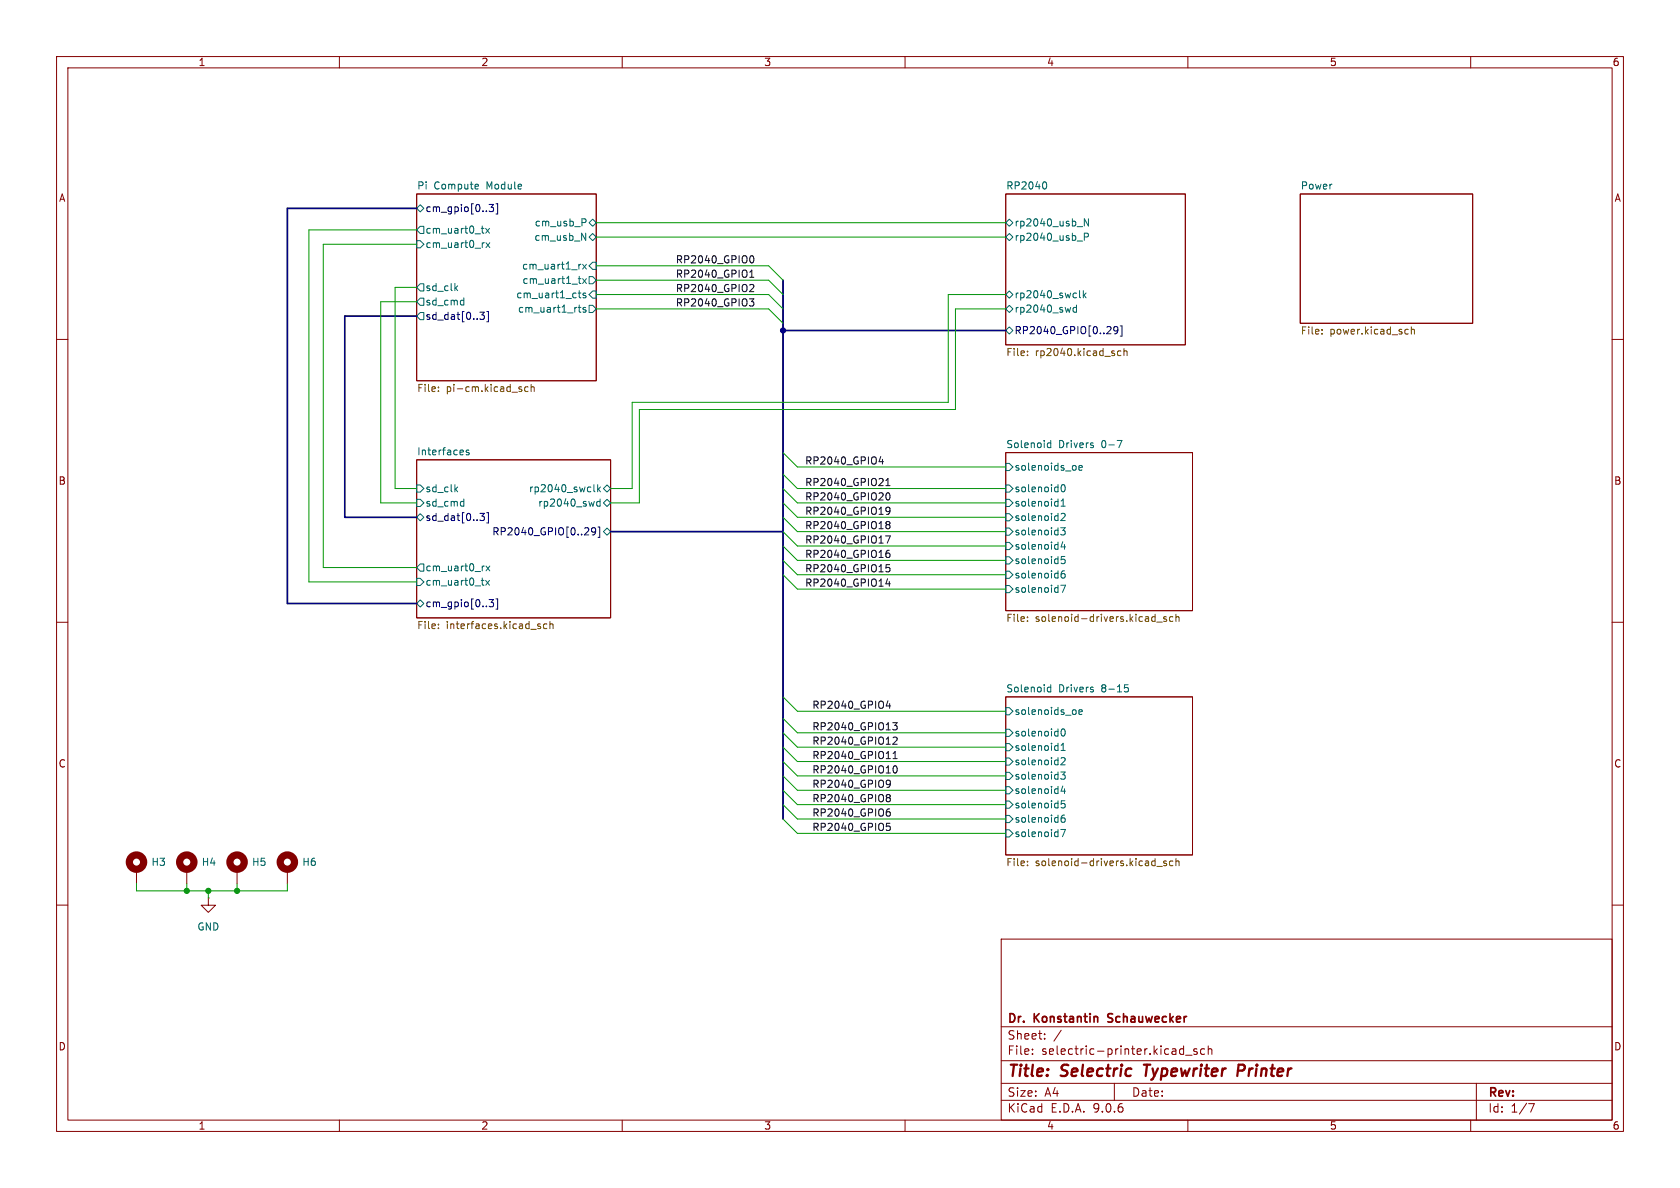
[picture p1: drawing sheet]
<svg xmlns="http://www.w3.org/2000/svg" width="297mm" height="210mm" viewBox="0 0 297 210" stroke-linecap="round" stroke-linejoin="round" font-family="sans-serif">
<g fill="none" stroke="#840000" stroke-width=".18">
<path d="M10 10h277v190h-277zM12 12h273v186h-273zM60 10v2M110 10v2M160 10v2M210 10v2M260 10v2M73.7 34.3h31.7v33h-31.7zM177.8 34.3h31.7v26.7h-31.7zM229.9 34.3h30.4v22.9h-30.4zM10 60h2M285 60h2"/>
<path d="M73.7 81.3h34.2v27.9h-34.2zM177.8 80h33v28h-33zM10 110h2M285 110h2M177.8 123.2h33v27.9h-33zM24.1 153.7v2.5M33 153.7v2.5M36.8 158.8v1.2h1.3l-1.3 1.3-1.2-1.3h1.2M36.8 158.8h.1M41.9 153.7v2.5M50.8 153.7v2.5M10 160h2"/>
<path d="M177 166h108v32h-108zM285 160h2M60 198v2M110 198v2M160 198v2M177 194.5h108M177 191.5h108M177 187.5h108M177 181.5h108M182.5 186.3v.1M182.5 185.5v.1M184.7 183.6v.1"/>
<path d="M184.7 182.8v.1M187.6 182.1l-1.3 2M197 191.5v3M208.8 185.4l.4 .1M209.2 184.9v1.5M209.2 186.3l-.4 .1M209.6 186.5h1.1M210 198v2M211.6 185.5l-.4-.1-.2 .2 .1 .2 .5 .2v.3h-.6M213 185.5l-.5-.1-.3 .3v.4l.2 .2h.6M213.6 185.5l.2-.1 .4 .1v.9M213.6 184.9v1.5"/>
<path d="M260 198v2M261 191.5v6.5M270.2 195.1h1l-.6 1.5"/>
</g>
<path d="M202.2 188.2h1.2M202.8 188.2l-.3 2M219.7 188.2h-.7l-.3 2M219.8 189.2l-1 .1" fill="none" stroke="#840000" stroke-width=".4"/>
<path d="M195.9 179.3v.5M195.8 180.6l.3 .1" fill="none" stroke="#840000" stroke-width=".3"/>
<g fill="none" stroke="#006464" stroke-width=".18">
<path d="M73.7 36.8l.6-.6 .6 .6-.6 .7zM84.4 32.6l.2 .3-.6 .1M84.5 33.4h-.1M102.9 38.7h.5l.2 .2-.1 .4h-.6M104.1 39.4l.7-.7 .6 .7-.6 .6zM177.8 39.4l.6-.7 .7 .7-.7 .6zM184.7 32.1a.79 .79 0 0 1 0 1.3M192.4 38.7v1.2l-.7-1.2v1.2M73.7 42.5h.6l.6 .7-.6 .6h-.6zM74.3 52.7h.6v1.3h-.6l-.6-.7zM74.3 55.2h.6v1.3h-.6l-.6-.6zM74.3 50.2h.6v1.2h-.6l-.6-.6z"/>
<path d="M74.3 40h.6v1.3h-.6l-.6-.7zM80.5 50.9l.4 .5M80.9 50.5l-.5 .5M81.6 53.1h.4M82 52.6v1.3M82 53.9h-.4M85.1 40.4h.5M85.4 41.2h.2M85.5 42.9h.1M85.9 40.4l.6 .8M85.9 42.9l.7 .9M86.5 40.4l-.6 .8"/>
<path d="M86.6 42.9l-.7 .9M102.2 49.3h.5M102.2 51.8h.5M102.2 54.3h.5M102.4 51.4v1.1l.3 .1M102.4 53.9v1.1l.3 .2M102.6 46.7h.1M102.6 50.1h.1M102.8 41.2l.7 1.3v-1.3M103 49.3l.7 .8M103 46.7l.7 .9M103.5 51.9l-.3-.1-.1 .2v.2l.4 .1v.3h-.4"/>
<path d="M103.5 54.4l-.3-.1-.1 .2v.2l.4 .1v.3h-.4M103.7 49.3l-.7 .8M103.7 46.7l-.7 .9M104.1 41.9l.7-.6 .6 .6-.6 .6zM104.1 48.9h.7l.6 .6-.6 .7h-.7zM104.1 54h.7l.6 .6-.6 .6h-.7zM104.8 51.4h.6v1.3h-.6l-.7-.6zM104.8 46.4h.6v1.2h-.6l-.7-.6zM177.8 58.4l.6-.6 .7 .6-.7 .7zM177.8 41.9l.6-.6 .7 .6-.7 .6zM177.8 52.1l.6-.7 .7 .7-.7 .6zM177.8 54.6l.6-.6 .7 .6-.7 .6z"/>
<path d="M190.3 54.4l-.4-.1-.2 .3 .1 .5h.5M190.3 53.9v1.3M190.4 40.1h1M190.4 42.6h1M190.9 51.4v1.1l.1 .1M191.5 51.4v1.2M191.6 52.2l.4 .4M191.7 41.9l.6-.1 .1-.2v-.3l-.7-.1v1.3M192 51.8l-.5 .5M82.9 79.6h-.3l-.2 .1 .1 .2 .4 .1v.3h-.5M185.2 78.9l.2 .2h.4M185.8 77.9v1.2"/>
<path d="M185.8 78.3h-.4l-.2 .2M193.3 78.8v.3M197.5 77.9h.8l-.5 1.2M73.7 85.7h.6l.6 .7-.6 .6h-.6zM73.7 88.3h.6l.6 .6-.6 .6h-.6zM74.3 90.8l.6 .6-.6 .7-.6-.7zM74.3 99.7h.6v1.3h-.6l-.6-.7zM80.5 86.5l.4 .4M80.9 86.1l-.5 .5M81.6 88.6l.4 .1M82 88.2v1.3M82 89.4l-.4 .1"/>
<path d="M105 85.7v1.1l.2 .1M105.7 85.7v1.2M105.8 86.5l.3 .4M106.1 88.7l-.4-.1-.2 .3 .1 .5h.5M106.1 88.2v1.3M106.1 86.1l-.4 .5M106.7 86.4l.6-.7 .6 .7-.6 .6zM106.7 94l.6-.7 .6 .7-.6 .6zM107.3 88.3l.6 .6-.6 .6-.6-.6zM177.8 81.9h.6l.7 .7-.7 .6h-.6zM177.8 90.8h.6l.7 .6-.7 .7h-.6zM177.8 85.7h.6l.7 .7-.7 .6h-.6z"/>
<path d="M177.8 93.3h.6l.7 .7-.7 .6h-.6zM177.8 95.9h.6l.7 .6-.7 .7h-.6zM177.8 98.4h.6l.7 .7-.7 .6h-.6zM177.8 88.3h.6l.7 .6-.7 .6h-.6zM187.5 93.3h.8l-.4 .5 .4 .1v.5l-.2 .2-.6-.2M187.6 89.5h.7M187.6 90.9l.5-.2 .2 .4-.8 .9h.8M187.6 88.6l.3-.4v1.3M187.7 85.8l.2-.1a.68 .68 0 0 1 .4 .6 .68 .68 0 0 1-.4 .6l-.2-.1-.1-.3zM187.9 95.8l-.3 .9h.8M188.2 96.3v.8M188.3 98.4h-.7v.6l.2-.1h.4l.1 .2v.4l-.2 .1-.5-.1"/>
<path d="M190.2 82.4v.6M190.7 82.7l.6-.1v-.3h-.4l-.2 .2 .1 .6h.5M73.7 102.2h.6l.6 .7-.6 .6h-.6zM73.7 106.7l.6-.7 .6 .7-.6 .6zM85.1 102.6h.5M85.4 103.4h.2M85.5 100.1h.1M85.9 102.6l.6 .8M85.9 100.1l.7 .8M86.5 102.6l-.6 .8M86.6 100.1l-.7 .8M177.8 103.5h.6l.7 .6-.7 .7h-.6z"/>
<path d="M177.8 101h.6l.7 .6-.7 .6h-.6zM187.5 103.4h.9l-.6 1.3M188.2 100.9l-.4 .1a.86 .86 0 0 0 0 1.2l.5-.1v-.5l-.2-.2h-.3l-.2 .2M177.8 125.1h.6l.7 .6-.7 .7h-.6zM177.8 134h.6l.7 .6-.7 .7h-.6zM177.8 128.9h.6l.7 .6-.7 .7h-.6zM177.8 136.5h.6l.7 .7-.7 .6h-.6zM177.8 139.1h.6l.7 .6-.7 .6h-.6zM177.8 131.4h.6l.7 .7-.7 .6h-.6zM185.2 122.1l.2 .2h.4M185.8 121v1.3M185.8 121.5h-.4l-.2 .2"/>
<path d="M187.5 136.5h.8l-.4 .5 .4 .1v.5l-.2 .1-.6-.1M187.6 134.1l.5-.2 .2 .4-.8 .9h.8M187.6 131.8l.3-.4v1.3M187.6 132.7h.7M187.7 129l.2-.2a.68 .68 0 0 1 .4 .7 .68 .68 0 0 1-.4 .6l-.2-.1-.1-.4zM187.9 138.9l-.3 1h.8M188.2 139.4v.9M190.2 125.6v.6M190.7 125.9l.6-.1v-.3h-.4l-.2 .1 .1 .6h.5M193.3 122v.3M198.8 121.6l.4-.1 .3 .3-.1 .5h-.6M198.8 121h.6"/>
<path d="M177.8 146.7h.6l.7 .6-.7 .7h-.6zM177.8 141.6h.6l.7 .6-.7 .7h-.6zM177.8 144.1h.6l.7 .7-.7 .6h-.6zM187.5 146.6h.9l-.6 1.3M188.2 144.1l-.4 .1a.86 .86 0 0 0 0 1.2l.5-.2v-.4l-.2-.2h-.3l-.2 .2M188.3 141.5h-.7v.7l.2-.2 .4 .1 .1 .2v.4l-.2 .1-.5-.1"/>
</g>
<path d="M86.5 36.1h.8l-.5 .5 .4 .1v.6l-.2 .1-.5-.1M87.7 36h.3v1.8h-.3M84.8 55.2h.8l-.4 .5 .4 .1v.5l-.2 .2-.6-.2M86 55.1h.3v1.8h-.3M197.6 58.3l-.2 .2h-.3l-.2-.2 .1-.5 .4-.1 .2 .2a.84 .84 0 0 1-.3 1.1h-.3M198 57.6h.4v1.8h-.4M84.8 90.7h.8l-.4 .5 .4 .2v.5l-.2 .1-.6-.1M86 90.6h.3v1.8h-.3M105.3 93.8l-.2 .3-.4-.1-.1-.2 .1-.4 .4-.1 .1 .1a.84 .84 0 0 1-.3 1.2h-.2M105.7 93.2h.3v1.8h-.3M86.5 106h.8l-.5 .5 .4 .1v.5l-.2 .2-.5-.2M87.7 105.9h.3v1.8h-.3" fill="none" stroke="#000084" stroke-width=".18"/>
<g fill="none" stroke="#725600" stroke-width=".18">
<path d="M233.7 58.9v.2M233.7 58.3v.1M248.6 58.2l.4 .1M249 59l-.4 .1M249.5 58.3l.2-.1 .3 .1v.8M249.5 57.8v1.3M77.5 69.1v.1M77.5 68.4v.2M91.9 68.8l.3 .1 .1 .1-.2 .2h-.3M91.9 68.4h.3M93.4 68.4h-.4l-.3 .2 .2 .6h.5M93.9 68.5l.2-.1h.3v.8"/>
<path d="M93.9 67.9v1.3M181.6 62.7v.2M181.6 62.1v.1M198.2 62.1l-.4-.1-.2 .3 .1 .5h.5M198.7 62.1l.2-.1 .3 .1v.8M198.7 61.6v1.3M77.5 110.3v.2M77.5 111v.1M95.2 110.7l.3 .1 .1 .1-.2 .2h-.2M95.2 110.3h.3M96.7 110.3h-.4l-.2 .2 .1 .6h.5M97.2 110.4l.2-.1h.3l.1 .8"/>
<path d="M97.2 109.9v1.2M181.6 109.1v.1M181.6 109.7v.2M204.5 110h1M206.2 109.1l-.3-.1-.2 .2 .1 .2 .4 .1v.3h-.5M207.4 109.1l-.4-.1-.3 .3 .2 .5h.5M207.9 109.1l.2-.1 .3 .1v.8M207.9 108.6v1.3M181.6 152.3v.1M181.6 152.9v.1M204.5 153.2h1M206.2 152.3l-.3-.1-.2 .2 .1 .2 .4 .1v.3h-.5"/>
<path d="M207.4 152.3l-.4-.1-.3 .2 .2 .6h.5M207.9 151.8v1.2M207.9 152.3l.2-.1 .3 .1v.7"/>
</g>
<g fill="none" stroke="#840000" stroke-width="1.3">
<circle cx="24.1" cy="152.4" r="1.27"/>
<circle cx="33" cy="152.4" r="1.27"/>
<circle cx="41.9" cy="152.4" r="1.27"/>
<circle cx="50.8" cy="152.4" r="1.27"/>
</g>
<g fill="none" stroke="#0f0f0f" stroke-width=".18">
<path d="M132.5 52.8h.8l-.5 .5 .4 .1 .1 .5-.3 .2h-.3M132.5 49h.8M132.5 48.1l.4-.4v1.3M132.6 50.3h.4l.3 .4-.8 .9h.8M132.7 45.3l.1-.1a.68 .68 0 0 1 .5 .6 .68 .68 0 0 1-.5 .7l-.1-.1M155.7 80.7l-.3 .9h.8M156 81.2v.8M156.6 94.7h.8l-.5 1.3M156.6 85.8h.7M156.6 84.9l.4-.3v1.2M156.7 87.2l.2-.1a.68 .68 0 0 1 .5 .7 .68 .68 0 0 1-.5 .6l-.2-.1-.1-.4zM156.9 92.7l-.3-.2 .3-.3h.2l.2 .2-.2 .3"/>
<path d="M156.9 92.7l-.3 .3 .1 .3 .2 .2 .3-.1 .1-.2v-.2l-.2-.3M156.9 92.7h.2M157.2 97.3h-.3a.86 .86 0 0 0 0 1.2l.4-.1v-.4l-.2-.2h-.2l-.3 .2M157.3 99.8h-.6l-.1 .6 .2-.1 .4 .1 .1 .1v.5l-.2 .1-.5-.1M157.3 90.2l-.2 .2h-.4l-.1-.2 .1-.5h.4l.2 .1a.84 .84 0 0 1-.3 1.1h-.3M156.9 102.3l-.3 .9h.8M157.2 102.8v.8M156.8 138l.4-.1 .1 .1a.84 .84 0 0 1-.3 1.2h-.2M157 123.9l-.3 .9h.8M157.3 124.4v.8M157.4 138.5l-.2 .2-.4-.1M157.8 127.8h.8l-.4 .4 .3 .2v.5l-.1 .1-.6-.1"/>
<path d="M157.9 130.4l.5-.1 .2 .4-.8 .9h.8M157.9 134.1h.7M157.9 133.2l.3-.4v1.3M158 135.5l.2-.1a.68 .68 0 0 1 .4 .6 .68 .68 0 0 1-.4 .6l-.2-.1-.1-.3zM156.7 146.1l.5-.1 .2 .3-.1 .4h-.6M156.7 145.5h.6M156.8 140.9l.1 .1M156.8 140.5h.4l.1 .1 .1 .2-.2 .2M156.8 143.5h.4l.2 .2-.1 .5h-.5M156.9 141h.3M156.9 141l-.1 .1M157.2 141l.2 .2-.1 .4-.1 .1h-.4"/>
<path d="M157.3 143l-.4 .1-.2 .2"/>
</g>
<path d="M73.7 36.8h-22.9v69.9h22.9M73.7 55.9h-12.7v35.5h12.7M138.4 49.5v95.3M138.4 58.4h39.4M107.9 94h30.5" fill="none" stroke="#000084" stroke-width=".3"/>
<g fill="none" stroke="#009600" stroke-width=".18">
<path d="M105.4 39.4h72.4M73.7 53.3h-6.4v35.6h6.4M73.7 40.6h-19.1v62.3h19.1M73.7 43.2h-16.6v57.1h16.6M73.7 50.8h-3.9v35.6h3.9M105.4 54.6h30.5l2.5 2.6M105.4 52.1h30.5l2.5 2.5M105.4 47h30.5l2.5 2.5M105.4 49.5h30.5l2.5 2.6M105.4 41.9h72.4M177.8 52.1h-10.2v19h-55.8v15.3h-3.9M177.8 54.6h-8.9v17.8h-55.9v16.5h-5.1"/>
<path d="M138.4 91.4l2.6 2.6h36.8M138.4 83.8l2.6 2.6h36.8M138.4 94l2.6 2.5h36.8M138.4 86.4l2.6 2.5h36.8M138.4 88.9l2.6 2.5h36.8M138.4 80l2.6 2.6h36.8M138.4 96.5l2.6 2.6h36.8M138.4 99.1l2.6 2.5h36.8M138.4 101.6l2.6 2.5h36.8M138.4 123.2l2.6 2.5h36.8M138.4 132.1l2.6 2.5h36.8M138.4 129.5l2.6 2.6h36.8"/>
<path d="M138.4 127l2.6 2.5h36.8M138.4 134.6l2.6 2.6h36.8M138.4 139.7l2.6 2.5h36.8M138.4 137.2l2.6 2.5h36.8M24.1 156.2v1.3h26.7v-1.3M33 156.2v1.3M36.8 157.5v1.3M41.9 156.2v1.3M138.4 144.8l2.6 2.5h36.8M138.4 142.2l2.6 2.6h36.8"/>
</g>
<g fill="#009600" stroke="#009600" stroke-width=".18">
<circle cx="41.9" cy="157.5" r=".46"/>
<circle cx="36.8" cy="157.5" r=".46"/>
<circle cx="33" cy="157.5" r=".46"/>
</g>
<circle cx="138.4" cy="58.4" r=".46" fill="#000084" stroke="#000084" stroke-width=".18"/>
<g font-size="2.8" fill="#840000">
<text x="178" y="190.9">Title:</text>
<text x="187.7" y="190.9">Selectric</text>
<text x="203.1" y="190.9">Typewriter</text>
<text x="220.4" y="190.9">Printer</text>
</g>
<g font-size="2.1" fill="#840000">
<text x="178" y="184">Sheet:</text>
<text x="178" y="181.2">Dr.</text>
<text x="182.9" y="181.2">Konstantin</text>
<text x="196.6" y="181.2">Schauwecker</text>
<text x="178" y="186.7">File:</text>
<text x="184.1" y="186.7">selectric-printer.kicad_sch</text>
<text x="178" y="196.9">KiCad</text>
<text x="178" y="194.1">Size:</text>
<text x="184.7" y="194.1">A4</text>
<text x="185.7" y="196.9">E.D.A.</text>
<text x="193.3" y="196.9">9.0.6</text>
<text x="200" y="194.1">Date:</text>
<text x="263" y="194.3">Rev:</text>
<text x="263" y="196.9">Id:</text>
<text x="267.1" y="196.9">1/7</text>
</g>
<g font-size="1.8" fill="#840000">
<text x="35" y="11.9">1</text>
<text x="85" y="11.9">2</text>
<text x="135" y="11.9">3</text>
<text x="185" y="11.9">4</text>
<text x="235" y="11.9">5</text>
<text x="285" y="11.9">6</text>
<text x="10.3" y="35.9">A</text>
<text x="285.3" y="35.9">A</text>
<text x="10.3" y="85.9">B</text>
<text x="285.3" y="85.9">B</text>
<text x="10.3" y="135.9">C</text>
<text x="285.3" y="135.9">C</text>
<text x="10.3" y="185.9">D</text>
<text x="285.3" y="185.9">D</text>
<text x="35" y="199.9">1</text>
<text x="85" y="199.9">2</text>
<text x="135" y="199.9">3</text>
<text x="185" y="199.9">4</text>
<text x="235" y="199.9">5</text>
<text x="285" y="199.9">6</text>
</g>
<g font-size="1.8" fill="#006464">
<text x="73.7" y="33.6">Pi</text>
<text x="76.7" y="33.6">Compute</text>
<text x="86.1" y="33.6">Module</text>
<text x="177.8" y="33.6">RP2040</text>
<text x="229.9" y="33.6">Power</text>
<text x="75.1" y="41.5">cm_uart0_tx</text>
<text x="94.4" y="40.2">cm_usb_P</text>
<text x="179.3" y="40.2">rp2040_usb_N</text>
<text x="75.1" y="44">cm_uart0_rx</text>
<text x="92.2" y="47.9">cm_uart1_rx</text>
<text x="94.4" y="42.8">cm_usb_N</text>
<text x="179.3" y="42.8">rp2040_usb_P</text>
<text x="75.1" y="51.7">sd_clk</text>
<text x="91.2" y="52.9">cm_uart1_cts</text>
<text x="92.3" y="50.4">cm_uart1_tx</text>
<text x="179.3" y="52.9">rp2040_swclk</text>
<text x="75.1" y="54.2">sd_cmd</text>
<text x="91.5" y="55.5">cm_uart1_rts</text>
<text x="179.3" y="55.5">rp2040_swd</text>
<text x="73.7" y="80.6">Interfaces</text>
<text x="177.8" y="79.3">Solenoid</text>
<text x="179.3" y="83.4">solenoids_oe</text>
<text x="187.1" y="79.3">Drivers</text>
<text x="194.8" y="79.3">0-7</text>
<text x="75.1" y="87.2">sd_clk</text>
<text x="75.1" y="89.8">sd_cmd</text>
<text x="93.4" y="87.2">rp2040_swclk</text>
<text x="95" y="89.8">rp2040_swd</text>
<text x="179.3" y="87.2">solenoid0</text>
<text x="179.3" y="89.8">solenoid1</text>
<text x="179.3" y="92.3">solenoid2</text>
<text x="179.3" y="94.8">solenoid3</text>
<text x="75.1" y="101.2">cm_uart0_rx</text>
<text x="179.3" y="97.4">solenoid4</text>
<text x="179.3" y="99.9">solenoid5</text>
<text x="75.1" y="103.7">cm_uart0_tx</text>
<text x="179.3" y="105">solenoid7</text>
<text x="179.3" y="102.5">solenoid6</text>
<text x="177.8" y="122.5">Solenoid</text>
<text x="187.1" y="122.5">Drivers</text>
<text x="194.8" y="122.5">8-15</text>
<text x="179.3" y="126.6">solenoids_oe</text>
<text x="179.3" y="130.4">solenoid0</text>
<text x="179.3" y="135.5">solenoid2</text>
<text x="179.3" y="132.9">solenoid1</text>
<text x="179.3" y="138">solenoid3</text>
<text x="179.3" y="140.6">solenoid4</text>
<text x="179.3" y="143.1">solenoid5</text>
<text x="179.3" y="148.2">solenoid7</text>
<text x="179.3" y="145.6">solenoid6</text>
<text x="26.7" y="153.3">H3</text>
<text x="35.6" y="153.3">H4</text>
<text x="44.5" y="153.3">H5</text>
<text x="53.3" y="153.3">H6</text>
<text x="34.8" y="164.7">GND</text>
</g>
<g font-size="1.8" fill="#000084">
<text x="75.1" y="37.7">cm_gpio[0..3]</text>
<text x="75.1" y="56.7">sd_dat[0..3]</text>
<text x="179.3" y="59.3">RP2040_GPIO[0..29]</text>
<text x="75.1" y="92.3">sd_dat[0..3]</text>
<text x="86.9" y="94.8">RP2040_GPIO[0..29]</text>
<text x="75.1" y="107.5">cm_gpio[0..3]</text>
</g>
<g font-size="1.8" fill="#0f0f0f">
<text x="119.4" y="46.6">RP2040_GPIO0</text>
<text x="119.4" y="51.7">RP2040_GPIO2</text>
<text x="119.4" y="49.2">RP2040_GPIO1</text>
<text x="119.4" y="54.3">RP2040_GPIO3</text>
<text x="142.2" y="82.2">RP2040_GPIO4</text>
<text x="142.2" y="88.6">RP2040_GPIO20</text>
<text x="142.2" y="86">RP2040_GPIO21</text>
<text x="142.2" y="91.1">RP2040_GPIO19</text>
<text x="142.2" y="93.6">RP2040_GPIO18</text>
<text x="142.2" y="101.3">RP2040_GPIO15</text>
<text x="142.2" y="98.7">RP2040_GPIO16</text>
<text x="142.2" y="96.2">RP2040_GPIO17</text>
<text x="142.2" y="103.8">RP2040_GPIO14</text>
<text x="143.5" y="125.4">RP2040_GPIO4</text>
<text x="143.5" y="131.7">RP2040_GPIO12</text>
<text x="143.5" y="129.2">RP2040_GPIO13</text>
<text x="143.5" y="136.8">RP2040_GPIO10</text>
<text x="143.5" y="134.3">RP2040_GPIO11</text>
<text x="143.5" y="141.9">RP2040_GPIO8</text>
<text x="143.5" y="139.4">RP2040_GPIO9</text>
<text x="143.5" y="147">RP2040_GPIO5</text>
<text x="143.5" y="144.4">RP2040_GPIO6</text>
</g>
<g font-size="1.8" fill="#725600">
<text x="229.9" y="59.5">File:</text>
<text x="235.1" y="59.5">power.kicad_sch</text>
<text x="177.8" y="63.3">File:</text>
<text x="183" y="63.3">rp2040.kicad_sch</text>
<text x="73.7" y="69.6">File:</text>
<text x="78.9" y="69.6">pi-cm.kicad_sch</text>
<text x="73.7" y="111.5">File:</text>
<text x="78.9" y="111.5">interfaces.kicad_sch</text>
<text x="177.8" y="110.3">File:</text>
<text x="183" y="110.3">solenoid-drivers.kicad_sch</text>
<text x="177.8" y="153.4">File:</text>
<text x="183" y="153.4">solenoid-drivers.kicad_sch</text>
</g>
</svg>
